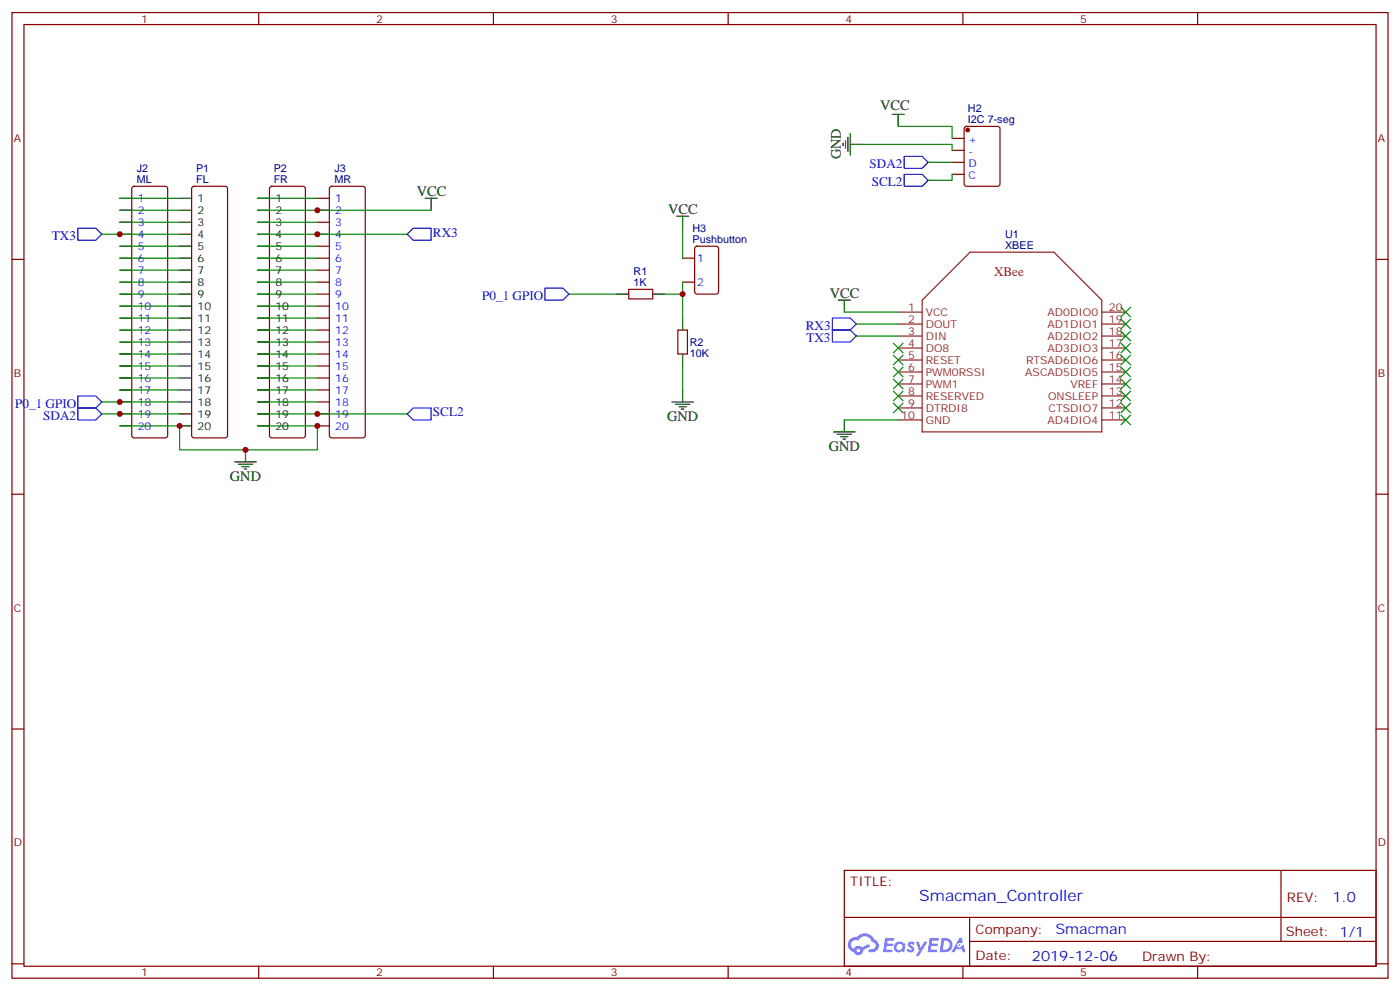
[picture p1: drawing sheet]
<svg xmlns="http://www.w3.org/2000/svg" width="412mm" height="292mm" viewBox="0 0 412 292" stroke-linecap="round" stroke-linejoin="round" font-family="sans-serif">
<g fill="none" stroke="#870000" stroke-width=".35">
<path d="M3.5 3.7h405.4v284.3h-405.4zM7.1 7.2h398.2v277.3h-398.2zM76.2 3.7v3.5M145.3 3.7v3.5M214.5 3.7v3.5M283.6 3.7v3.5M352.8 3.7v3.5M3.5 76.4h3.6M405.3 76.4h3.6M3.5 145.5h3.6M405.3 145.5h3.6M3.5 214.7h3.6"/>
<path d="M405.3 214.7h3.6M248.7 256.3h156.6v28.2h-156.6zM377.3 256.3v20.9M248.7 270.1h156.5M285.6 277.2h119.6M285.6 270.1v14.2M3.5 283.8h3.6M76.2 284.5v3.5M145.3 284.5v3.5M214.5 284.5v3.5M283.6 284.5v3.5M352.8 284.5v3.5"/>
<path d="M405.3 283.8h3.6"/>
</g>
<g fill="#5487ff">
<path d="M267.7 277.5a1.22 1.22 0 0 1 1.7 .2l-.4 .6a.47 .47 0 0 0-.3-.4 .47 .47 0 0 0-.5 .2l.1 .2a1.14 1.14 0 0 1 .8 1.8 1.14 1.14 0 0 1-1.9 0l-.2-.2 .5-.6 .7 .5a.29 .29 0 0 0 .3-.3 .29 .29 0 0 0-.2-.3 1.04 1.04 0 0 1-.6-1.7z"/>
<path d="M260.7 276.2h2.4l.3 .2-.2 .5-1.8 .1-.1 .8h1.5l.3 .4-.3 .4h-1.6l-.2 1.1h1.7l.2 .3-.2 .3-2.6 .1z"/>
<path d="M273.8 276.2h2.4l.3 .2-.1 .5-1.8 .1-.2 .8h1.6l.3 .4-.4 .4-1.6-.1-.1 1.1 1.7 .1 .2 .3-.2 .3-2.6 .1z"/>
<path d="M282.6 276.2h.7l.3 1.3-.6 .3a.69 .69 0 0 0-1 .3 .69 .69 0 0 0 .4 .9 .69 .69 0 0 0 .9-.6l.5-.2 .6 2.2h-.8l-.2-.9h-1.8l-.5 .9h-.8z"/>
<path d="M269.8 277.3h.8l.6 1.8 1.1-1.8h.9l-2.6 4.2h-.8l.9-1.5z"/>
<path d="M277.4 276.2l-.6 4.2h1.3a2.11 2.11 0 0 0 2.5-2.1 2.11 2.11 0 0 0-2.5-2.1zM278.1 277a1.39 1.39 0 0 1 1.7 1.4 1.39 1.39 0 0 1-1.8 1.2h-.3z"/>
<path d="M263.7 277.8a1.54 1.54 0 0 0-.1 2.2 1.54 1.54 0 0 0 2.2 .1l.6 .3 .3-2.3-.2-.3h-.4a1.49 1.49 0 0 0-2.4 0zM264 278.8a.94 .94 0 0 1 1.8 0 .94 .94 0 0 1-1.8 0z"/>
<path d="M250.4 276.6a2.18 2.18 0 0 0 1.1 3.7 1.44 1.44 0 0 0 1.6 .9 1.44 1.44 0 0 0 1.2-1.4l2-1.1-.5-.7-1.9 1a1.47 1.47 0 0 0-2.4 .4 1.39 1.39 0 0 1-.7-1.9 1.39 1.39 0 0 1 2-.5 2.12 2.12 0 0 1 2.2-1.3 2.12 2.12 0 0 1 1.9 1.7 1.14 1.14 0 0 1 1.1 1.4 1.14 1.14 0 0 1-1.7 .7 .43 .43 0 0 0-.5 .4 .43 .43 0 0 0 .4 .5 1.98 1.98 0 0 0 2.5-1.2 1.98 1.98 0 0 0-1.2-2.6 3.1 3.1 0 0 0-5.3-.6l-.9 .1zM252.3 279.9a.55 .55 0 0 1 1.1 0 .55 .55 0 0 1-1.1 0z"/>
<circle cx="282.6" cy="278.3" r=".26"/>
</g>
<g fill="none" stroke="#8c2424" stroke-width=".35">
<path d="M285.8 74.3h24.6l14.2 14.1v38.8h-53v-38.8zM264.6 91.9h7M264.6 95.4h7M264.6 99h7M324.6 91.9h7M324.6 95.4h7M324.6 99h7M264.6 102.5h7M264.6 106h7M264.6 109.5h7M264.6 113.1h7M264.6 116.6h7"/>
<path d="M324.6 102.5h7M324.6 106h7M324.6 109.5h7M324.6 113.1h7M324.6 116.6h7M264.6 120.1h7M264.6 123.6h7M324.6 120.1h7M324.6 123.6h7"/>
</g>
<g fill="none" stroke="#870000" stroke-width=".35">
<path d="M284.2 37.4l.5-.2h9.2l.6 .4 .1 16.6-.5 .6-9.4 .1-.7-.5v-16.5zM35.3 58.4h3.5M39 55.1l.5-.2h9.2l.5 .2 .2 .5v72.6l-.2 .5-.5 .2h-9.2l-.5-.2-.2-.5v-72.6zM56.7 55.1l.4-.2h9.2l.5 .2 .2 .5v72.6l-.2 .5-.5 .2h-9.2l-.4-.2-.3-.5v-72.6zM79.6 55.1l.5-.2h9.2l.5 .2 .2 .5v72.6l-.3 .5-.4 .2h-9.2l-.5-.2-.2-.5v-72.6zM93.5 58.4h3.5M97.2 55.1l.5-.2h9.2l.5 .2 .2 .5v72.6l-.2 .5-.5 .2h-9.2l-.5-.2-.2-.5v-72.6zM280.5 40.7h3.5M280.5 44.3h3.5M280.5 47.8h3.5M280.5 51.3h3.5M35.3 76h3.5"/>
<path d="M35.3 61.9h3.5M35.3 65.4h3.5M35.3 69h3.5M35.3 72.5h3.5M35.3 79.6h3.5M93.5 76h3.5M93.5 61.9h3.5M93.5 65.4h3.5M93.5 69h3.5M93.5 72.5h3.5M93.5 79.6h3.5M201.1 76h3.5"/>
<path d="M204.8 72.7l.5-.2h5.7l.6 .4 .1 13-.5 .7h-5.9l-.6-.5-.1-12.9zM35.3 83.1h3.5M35.3 86.6h3.5M35.3 90.1h3.5M35.3 93.7h3.5M35.3 97.2h3.5M93.5 83.1h3.5M93.5 86.6h3.5M93.5 90.1h3.5M93.5 93.7h3.5M93.5 97.2h3.5M185.2 85.2h7.1v2.8h-7.1z"/>
<path d="M199.7 97.2h2.8v7h-2.8zM201.1 83.1h3.5M35.3 100.7h3.5M35.3 104.2h3.5M35.3 107.8h3.5M35.3 111.3h3.5M35.3 114.8h3.5M35.3 118.4h3.5M93.5 100.7h3.5M93.5 104.2h3.5M93.5 107.8h3.5M93.5 111.3h3.5"/>
<path d="M93.5 114.8h3.5M93.5 118.4h3.5M35.3 121.9h3.5M35.3 125.4h3.5M93.5 121.9h3.5M93.5 125.4h3.5"/>
</g>
<circle cx="285" cy="38.3" r=".53" fill="#870000" stroke="#870000" stroke-width=".35"/>
<g fill="none" stroke="#000" stroke-width=".35">
<path d="M250.5 39.3v6.4M262.8 33.7h3.5M264.6 33.7v3.5M52.9 58.4h3.5M75.8 58.4h3.6M125.2 58.4h3.6M127 58.4v3.5M248.4 42.2v.7M249.1 41.5v2.1M249.8 40.4v4.2M250.5 42.5h3.5M52.9 61.9h3.5"/>
<path d="M52.9 65.4h3.5M52.9 69h3.5M52.9 72.5h3.5M52.9 76h3.5M52.9 79.6h3.5M75.8 61.9h3.6M75.8 65.4h3.6M75.8 69h3.6M75.8 72.5h3.6M75.8 76h3.6M75.8 79.6h3.6M199.3 63.7h3.5"/>
<path d="M201.1 63.7v3.5M52.9 86.6h3.5M52.9 83.1h3.5M52.9 90.1h3.5M52.9 93.7h3.5M52.9 97.2h3.5M75.8 86.6h3.6M75.8 83.1h3.6M75.8 90.1h3.6M75.8 93.7h3.6M75.8 97.2h3.6M181.7 86.6h3.5"/>
<path d="M192.3 86.6h3.5M201.1 93.7v3.5M246.9 88.4h3.6M248.7 88.4v3.5M52.9 100.7h3.5M52.9 104.2h3.5M52.9 107.8h3.5M52.9 111.3h3.5M52.9 114.8h3.5M52.9 118.4h3.5M75.8 100.7h3.6M75.8 104.2h3.6"/>
<path d="M75.8 107.8h3.6M75.8 111.3h3.6M75.8 114.8h3.6M75.8 118.4h3.6M197.9 118.4h6.4M199 119.1h4.2M200 119.8h2.1M201.1 104.2v3.6M201.1 114.8v3.6M52.9 121.9h3.5M52.9 125.4h3.5M69.1 136h6.4"/>
<path d="M70.2 136.7h4.2M71.3 137.4h2.1M72 138.1h.7M72.3 132.5v3.5M75.8 121.9h3.6M75.8 125.4h3.6M200.7 120.5h.7M245.5 127.2h6.4M246.6 127.9h4.2M247.6 128.6h2.2M248.4 129.3h.7M248.7 123.6v3.6"/>
</g>
<path d="M266.3 46h5.3l1.8 1.8-1.8 1.8h-5.3zM266.3 51.3h5.3l1.8 1.8-1.8 1.8h-5.3zM22.9 67.2h5.3l1.8 1.8-1.8 1.7h-5.3zM119.9 69l1.8-1.8h5.3v3.5h-5.3zM160.5 84.8h5.3l1.8 1.8-1.8 1.8h-5.3zM245.2 97.2h5.3l1.7 1.8-1.7 1.7h-5.3zM245.2 93.7h5.3l1.7 1.7-1.7 1.8h-5.3zM22.9 116.6h5.3l1.8 1.8-1.8 1.7h-5.3zM22.9 120.1h5.3l1.8 1.8-1.8 1.7h-5.3zM119.9 121.9l1.8-1.8h5.3v3.5h-5.3z" fill="none" stroke="#00f" stroke-width=".35"/>
<g fill="none" stroke="#008700" stroke-width=".35">
<path d="M264.6 37.2h15.9v3.5M35.3 58.4h17.6M75.8 58.4h17.7M254 42.5h26.5v1.8M273.4 47.8h7.1M280.5 51.3v1.8h-7.1M30 69h22.9M35.3 61.9h17.6M35.3 65.4h17.6M35.3 72.5h17.6M35.3 76h17.6M35.3 79.6h17.6"/>
<path d="M75.8 61.9h51.2M75.8 69h44.1M75.8 65.4h17.7M75.8 72.5h17.7M75.8 76h17.7M75.8 79.6h17.7M201.1 67.2v8.8M35.3 86.6h17.6M35.3 83.1h17.6M35.3 90.1h17.6M35.3 93.7h17.6M35.3 97.2h17.6"/>
<path d="M75.8 86.6h17.7M75.8 83.1h17.7M75.8 90.1h17.7M75.8 93.7h17.7M75.8 97.2h17.7M167.6 86.6h14.1M195.8 86.6h5.3v7.1M201.1 83.1v3.5M248.7 91.9h15.9M252.2 99h12.4M252.2 95.4h12.4M30 118.4h22.9"/>
<path d="M35.3 100.7h17.6M35.3 104.2h17.6M35.3 107.8h17.6M35.3 111.3h17.6M35.3 114.8h17.6M75.8 100.7h17.7M75.8 104.2h17.7M75.8 107.8h17.7M75.8 111.3h17.7M75.8 114.8h17.7M75.8 118.4h17.7M201.1 107.8v7"/>
<path d="M30 121.9h22.9M35.3 125.4h17.6v7.1h40.6v-7.1h-17.7M75.8 121.9h44.1M248.7 123.6h15.9"/>
</g>
<g fill="#c00">
<circle cx="72.3" cy="132.5" r=".88"/>
<circle cx="52.9" cy="125.4" r=".88"/>
<circle cx="35.3" cy="69" r=".88"/>
<circle cx="201.1" cy="86.6" r=".88"/>
<circle cx="35.3" cy="118.4" r=".88"/>
<circle cx="35.3" cy="121.9" r=".88"/>
<circle cx="93.5" cy="121.9" r=".88"/>
<circle cx="93.5" cy="69" r=".88"/>
<circle cx="93.5" cy="61.9" r=".88"/>
<circle cx="93.5" cy="125.4" r=".88"/>
</g>
<g fill="#c00" stroke="#008700" stroke-width=".35">
<path d="M263.2 101.1l2.8 2.8zM266 101.1l-2.8 2.8z"/>
<path d="M263.2 104.6l2.8 2.8zM266 104.6l-2.8 2.8z"/>
<path d="M263.2 108.1l2.8 2.8zM266 108.1l-2.8 2.8z"/>
<path d="M263.2 111.7l2.8 2.8zM266 111.7l-2.8 2.8z"/>
<path d="M263.2 115.2l2.8 2.8zM266 115.2l-2.8 2.8z"/>
<path d="M263.2 118.7l2.8 2.8zM266 118.7l-2.8 2.8z"/>
<path d="M330.2 90.5l2.8 2.8zM333 90.5l-2.8 2.8z"/>
<path d="M330.2 94l2.8 2.8zM333 94l-2.8 2.8z"/>
<path d="M330.2 97.5l2.8 2.9zM333 97.5l-2.8 2.9z"/>
<path d="M330.2 101.1l2.8 2.8zM333 101.1l-2.8 2.8z"/>
<path d="M330.2 104.6l2.8 2.8zM333 104.6l-2.8 2.8z"/>
<path d="M330.2 108.1l2.8 2.8zM333 108.1l-2.8 2.8z"/>
<path d="M330.2 111.7l2.8 2.8zM333 111.7l-2.8 2.8z"/>
<path d="M330.2 115.2l2.8 2.8zM333 115.2l-2.8 2.8z"/>
<path d="M330.2 118.7l2.8 2.8zM333 118.7l-2.8 2.8z"/>
<path d="M330.2 122.2l2.8 2.9zM333 122.2l-2.8 2.9z"/>
</g>
<text font-size="4.6" fill="#00f" x="270.8" y="265.3">Smacman_Controller</text>
<g font-size="4.2">
<text x="259.3" y="32.3">VCC</text>
<text x="247.6" y="46.9" transform="rotate(-90 247.6 46.9)">GND</text>
<text x="122.8" y="57.7">VCC</text>
<text x="196.8" y="63">VCC</text>
<text x="244.5" y="87.7">VCC</text>
<text x="196.5" y="124">GND</text>
<text x="244.1" y="132.8">GND</text>
<text x="67.7" y="141.6">GND</text>
</g>
<g font-size="4.2" fill="#00f">
<text x="392.5" y="265.6">1.0</text>
<text x="310.9" y="275.1">Smacman</text>
<text x="304" y="282.9">2019-12-06</text>
</g>
<g font-size="3.9" fill="#00f">
<text x="256.2" y="49.6">SDA2</text>
<text x="256.8" y="54.9">SCL2</text>
<text x="15.3" y="70.7">TX3</text>
<text x="127.5" y="69.7">RX3</text>
<text x="142.1" y="88.4">P0_1 GPIO</text>
<text x="237.4" y="97.2">RX3</text>
<text x="237.5" y="100.7">TX3</text>
<text x="4.5" y="120.1">P0_1 GPIO</text>
<text x="12.7" y="123.6">SDA2</text>
<text x="127.5" y="122.6">SCL2</text>
</g>
<text font-size="3.9" fill="#8d2323" x="292.8" y="81.3">XBee</text>
<g font-size="3.9" fill="#800">
<text x="250.5" y="260.9">TITLE:</text>
<text x="379.1" y="265.6">REV:</text>
<text x="287.4" y="275.1">Company:</text>
<text x="378.7" y="275.7">Sheet: 1/1</text>
<text x="287.4" y="282.8">Date:</text>
<text x="336.4" y="282.8">Drawn By:</text>
</g>
<g font-size="3.2" fill="#800">
<text x="41.6" y="6.7">1</text>
<text x="110.8" y="6.7">2</text>
<text x="179.9" y="6.7">3</text>
<text x="249.1" y="6.7">4</text>
<text x="318.2" y="6.7">5</text>
<text x="4.1" y="41.8">A</text>
<text x="405.9" y="41.8">A</text>
<text x="4.1" y="110.9">B</text>
<text x="405.9" y="110.9">B</text>
<text x="4.1" y="180.1">C</text>
<text x="405.9" y="180.1">C</text>
<text x="4.1" y="249.2">D</text>
<text x="405.9" y="249.2">D</text>
<text x="41.6" y="287.5">1</text>
<text x="110.8" y="287.5">2</text>
<text x="179.9" y="287.5">3</text>
<text x="249.1" y="287.5">4</text>
<text x="318.2" y="287.5">5</text>
</g>
<g font-size="3.2" fill="#000080">
<text x="285.1" y="33">H2</text>
<text x="285.1" y="36.2">I2C 7-seg</text>
<text x="40.3" y="53.8">ML</text>
<text x="40.3" y="50.6">J2</text>
<text x="57.8" y="53.8">FL</text>
<text x="57.8" y="50.5">P1</text>
<text x="80.6" y="53.8">FR</text>
<text x="80.6" y="50.5">P2</text>
<text x="98.5" y="53.8">MR</text>
<text x="98.5" y="50.5">J3</text>
<text x="204" y="71.4">Pushbutton</text>
<text x="204" y="68.3">H3</text>
<text x="296.1" y="70">U1</text>
<text x="296.1" y="73.2">XBEE</text>
<text x="186.6" y="80.9">R1</text>
<text x="186.6" y="84.1">1K</text>
<text x="203.2" y="101.8">R2</text>
<text x="203.2" y="105.1">10K</text>
</g>
<g font-size="3.2" fill="#00f">
<text x="285.3" y="42.2">+</text>
<text x="285.3" y="45.7">-</text>
<text x="285.3" y="49.2">D</text>
<text x="285.3" y="52.7">C</text>
<text x="40.6" y="59.4">1</text>
<text x="98.8" y="59.4">1</text>
<text x="40.6" y="63">2</text>
<text x="98.8" y="63">2</text>
<text x="40.6" y="66.5">3</text>
<text x="40.6" y="70">4</text>
<text x="98.8" y="66.5">3</text>
<text x="98.8" y="70">4</text>
<text x="40.6" y="73.6">5</text>
<text x="40.6" y="77.1">6</text>
<text x="98.8" y="73.6">5</text>
<text x="98.8" y="77.1">6</text>
<text x="205.3" y="77.1">1</text>
<text x="40.6" y="80.6">7</text>
<text x="98.8" y="80.6">7</text>
<text x="40.6" y="84.1">8</text>
<text x="40.6" y="87.7">9</text>
<text x="98.8" y="84.1">8</text>
<text x="98.8" y="87.7">9</text>
<text x="205.3" y="84.1">2</text>
<text x="40.6" y="91.2">10</text>
<text x="40.6" y="94.7">11</text>
<text x="98.8" y="91.2">10</text>
<text x="98.8" y="94.7">11</text>
<text x="40.6" y="98.2">12</text>
<text x="40.6" y="101.8">13</text>
<text x="98.8" y="98.2">12</text>
<text x="98.8" y="101.8">13</text>
<text x="40.6" y="105.3">14</text>
<text x="98.8" y="105.3">14</text>
<text x="40.6" y="108.8">15</text>
<text x="40.6" y="112.4">16</text>
<text x="98.8" y="108.8">15</text>
<text x="98.8" y="112.4">16</text>
<text x="40.6" y="115.9">17</text>
<text x="40.6" y="119.4">18</text>
<text x="98.8" y="115.9">17</text>
<text x="98.8" y="119.4">18</text>
<text x="40.6" y="122.9">19</text>
<text x="98.8" y="122.9">19</text>
<text x="40.6" y="126.5">20</text>
<text x="98.8" y="126.5">20</text>
</g>
<g font-size="3.2">
<text x="58.2" y="59.4">1</text>
<text x="81.1" y="59.4">1</text>
<text x="58.2" y="63">2</text>
<text x="81.1" y="63">2</text>
<text x="58.2" y="66.5">3</text>
<text x="58.2" y="70">4</text>
<text x="81.1" y="66.5">3</text>
<text x="81.1" y="70">4</text>
<text x="58.2" y="73.6">5</text>
<text x="58.2" y="77.1">6</text>
<text x="81.1" y="73.6">5</text>
<text x="81.1" y="77.1">6</text>
<text x="58.2" y="80.6">7</text>
<text x="81.1" y="80.6">7</text>
<text x="58.2" y="84.1">8</text>
<text x="58.2" y="87.7">9</text>
<text x="81.1" y="84.1">8</text>
<text x="81.1" y="87.7">9</text>
<text x="58.2" y="91.2">10</text>
<text x="58.2" y="94.7">11</text>
<text x="81.1" y="91.2">10</text>
<text x="81.1" y="94.7">11</text>
<text x="58.2" y="98.2">12</text>
<text x="58.2" y="101.8">13</text>
<text x="81.1" y="98.2">12</text>
<text x="81.1" y="101.8">13</text>
<text x="58.2" y="105.3">14</text>
<text x="81.1" y="105.3">14</text>
<text x="58.2" y="108.8">15</text>
<text x="58.2" y="112.4">16</text>
<text x="81.1" y="108.8">15</text>
<text x="81.1" y="112.4">16</text>
<text x="58.2" y="115.9">17</text>
<text x="58.2" y="119.4">18</text>
<text x="81.1" y="115.9">17</text>
<text x="81.1" y="119.4">18</text>
<text x="58.2" y="122.9">19</text>
<text x="81.1" y="122.9">19</text>
<text x="58.2" y="126.5">20</text>
<text x="81.1" y="126.5">20</text>
</g>
<g font-size="3.2" fill="#8d2323">
<text x="267.5" y="91.5">1</text>
<text x="267.5" y="95.1">2</text>
<text x="272.7" y="93">VCC</text>
<text x="308.6" y="93">AD0DIO0</text>
<text x="326.7" y="95.1">19</text>
<text x="326.7" y="91.5">20</text>
<text x="267.5" y="98.6">3</text>
<text x="272.7" y="96.5">DOUT</text>
<text x="272.7" y="100">DIN</text>
<text x="308.6" y="100">AD2DIO2</text>
<text x="308.6" y="96.5">AD1DIO1</text>
<text x="326.7" y="98.6">18</text>
<text x="267.5" y="102.1">4</text>
<text x="267.5" y="105.7">5</text>
<text x="272.7" y="103.5">DO8</text>
<text x="272.7" y="107.1">RESET</text>
<text x="302.2" y="107.1">RTSAD6DIO6</text>
<text x="308.6" y="103.5">AD3DIO3</text>
<text x="326.7" y="105.7">16</text>
<text x="326.7" y="102.1">17</text>
<text x="267.5" y="109.2">6</text>
<text x="267.5" y="112.7">7</text>
<text x="272.7" y="110.6">PWM0RSSI</text>
<text x="302" y="110.6">ASCAD5DIO5</text>
<text x="326.7" y="112.7">14</text>
<text x="326.7" y="109.2">15</text>
<text x="267.5" y="116.2">8</text>
<text x="267.5" y="119.8">9</text>
<text x="272.7" y="114.1">PWM1</text>
<text x="272.7" y="117.7">RESERVED</text>
<text x="308.8" y="117.7">ONSLEEP</text>
<text x="315.3" y="114.1">VREF</text>
<text x="326.7" y="119.8">12</text>
<text x="326.7" y="116.2">13</text>
<text x="265.5" y="123.3">10</text>
<text x="272.7" y="121.2">DTRDI8</text>
<text x="272.7" y="124.7">GND</text>
<text x="308.6" y="124.7">AD4DIO4</text>
<text x="308.9" y="121.2">CTSDIO7</text>
<text x="326.7" y="123.3">11</text>
</g>
</svg>
